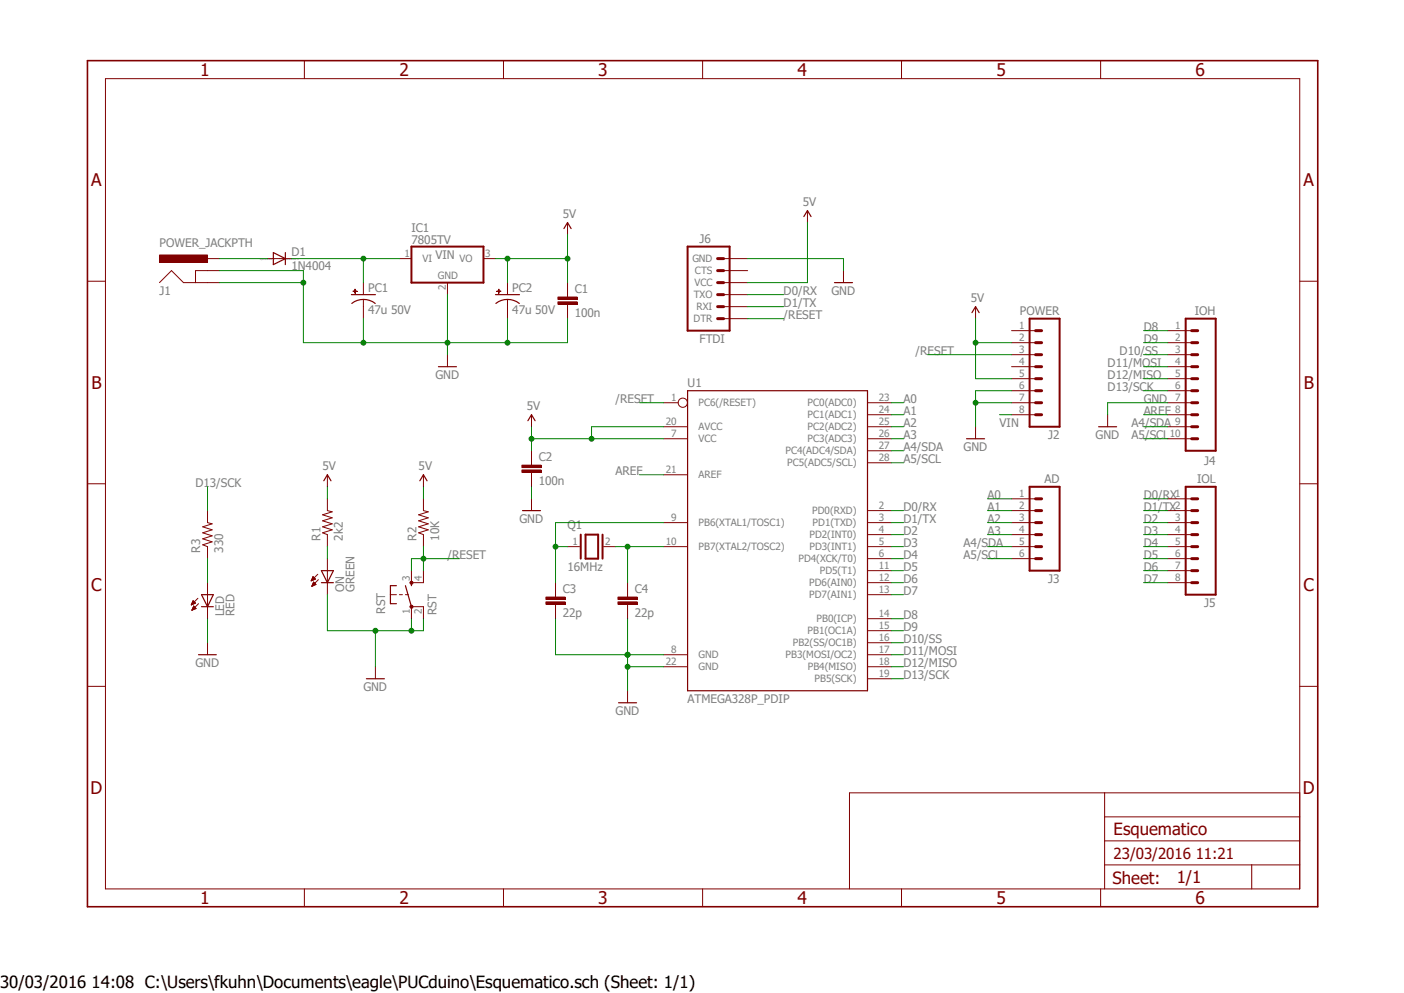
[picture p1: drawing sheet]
<svg xmlns="http://www.w3.org/2000/svg" width="297mm" height="210mm" viewBox="0 0 297 210" stroke-linecap="round" stroke-linejoin="round" font-family="sans-serif">
<path d="M17.9 12.5l261.2 179.9M279.1 12.5l-261.2 179.9" fill="none" stroke="#fff" stroke-width=".21"/>
<path d="M145.5 82.6h38v63.5h-38z" fill="none" stroke="#800000" stroke-width=".25"/>
<g fill="none" stroke="#800000" stroke-width=".21">
<path d="M33.7 59.8l2.6-2.6 2.5 2.6h5.1M43.9 57.2h-2.5v2.6M84.5 54.7h2.5M94.7 59.8v2.5M102.3 54.7h2.5M140.4 92.8h5.1M140.4 90.3h5.1M140.4 85.2h3.1M183.5 92.8h5.1M183.5 90.3h5.1M183.5 97.9h5.1M183.5 95.3h5.1"/>
<path d="M183.5 87.7h5.1M183.5 85.2h5.1M140.4 115.6h5.1M140.4 110.5h5.1M140.4 100.4h5.1M183.5 115.6h5.1M183.5 110.5h5.1M183.5 118.2h5.1M183.5 113.1h5.1M183.5 108h5.1M140.4 138.5h5.1M183.5 138.5h5.1"/>
<path d="M183.5 135.9h5.1M183.5 133.4h5.1M183.5 130.9h5.1M183.5 125.8h5.1M183.5 123.2h5.1M183.5 120.7h5.1M140.4 141h5.1M183.5 143.6h5.1M183.5 141h5.1"/>
<circle cx="144.4" cy="85.2" r=".98"/>
</g>
<path d="M87 52.2h15.3v7.6h-15.3z" fill="none" stroke="#800000" stroke-width=".42"/>
<path d="M33.7 53.9h10.2v1.6h-10.2z" fill-rule="evenodd" fill="#800000"/>
<path d="M33.7 53.9h10.2v1.6h-10.2zM43.9 57.2h2.5M43.9 59.8h2.5M43.9 54.7h2.5M56.6 54.7h5M76.9 63.3v1.6" fill="none" stroke="#800000" stroke-width=".21"/>
<path d="M57.8 53.4l2.6 1.3-2.6 1.3zM60.4 53.4v2.6M74.3 62.3h5.1M74.4 64.2a4 4 0 0 1 5 0" fill="none" stroke="#800000" stroke-width=".25"/>
<path d="M74.7 61.6h.8z" fill-rule="evenodd" fill="#800000"/>
<path d="M74.7 61.6h.8z" fill="none" stroke="#800000" stroke-width=".21"/>
<path d="M75.1 61.2v.8z" fill-rule="evenodd" fill="#800000"/>
<path d="M76.9 59.8v2.5M75.1 61.2v.8zM76.9 64.9v2.5M107.4 63.3v1.6" fill="none" stroke="#800000" stroke-width=".21"/>
<path d="M104.8 62.3h5.1M104.9 64.2a4 4 0 0 1 5 0" fill="none" stroke="#800000" stroke-width=".25"/>
<path d="M105.1 61.6h.9z" fill-rule="evenodd" fill="#800000"/>
<path d="M105.1 61.6h.9z" fill="none" stroke="#800000" stroke-width=".21"/>
<path d="M105.5 61.2l.1 .8z" fill-rule="evenodd" fill="#800000"/>
<path d="M107.4 59.8v2.5M105.5 61.2l.1 .8zM107.4 64.9v2.5M120.1 62.3v.5M120.1 64.3v.6" fill="none" stroke="#800000" stroke-width=".21"/>
<path d="M118 62.8h4.1v.5h-4.1z" fill-rule="evenodd" fill="#800000"/>
<path d="M118 62.8h4.1v.5h-4.1z" fill="none" stroke="#800000" stroke-width=".21"/>
<path d="M118 63.8h4.1v.5h-4.1z" fill-rule="evenodd" fill="#800000"/>
<g fill="none" stroke="#800000" stroke-width=".21">
<path d="M120.1 47.1v2.5M120.1 59.8v2.5M118 63.8h4.1v.5h-4.1zM120.1 64.9v2.5M69.3 100.4v2.6M69.3 105.5v2.5l1 .2-2.1 .7 2.1 .6-2.1 .7 2.1 .6-2.1 .6 2.1 .7-2.1 .6 1.1 .4v2.5M69.3 118.2v7.6M120.1 115.6h2.5M127.7 115.6h2.5M65.9 122.8h.1M65.9 122.7h.4M66 122.6h.5"/>
<path d="M66 122.5h.7M66 124h.1M66 122.4h.7M66 123.9h.3M66.1 122.3h.5M66.1 123.7h.4M66.1 122.3h.4M66.1 122.2h.3M66.1 123.7h.7M66.2 122.1h.1M66.2 123.6h.6M66.2 122l-.4 .9"/>
<path d="M66.2 122l.5 .5-.9 .4M66.2 122h.1M66.2 123.5h.5M66.2 123.4h.4M66.3 123.3h.2M66.3 123.2h.2M66.3 123.1l.5 .5-.8 .4zM66.3 123.1h.1M67.2 121.5l-1.4 1.4M67.4 122.6l-1.4 1.4M117.5 125.8v.5M117.5 127.8v.5"/>
</g>
<path d="M119.3 48.3l.8-1.2 .7 1.2M68.5 101.7l.8-1.3 .7 1.3M68 120.7h2.5l-1.2 2.5zM68 123.2h2.5" fill="none" stroke="#800000" stroke-width=".25"/>
<path d="M122.9 113.1v5.1M123.9 113.1h2.6v5.1h-2.6zM127.5 113.1v5.1" fill="none" stroke="#800000" stroke-width=".42"/>
<path d="M115.5 127.3h4v.5h-4z" fill-rule="evenodd" fill="#800000"/>
<path d="M115.5 127.3h4v.5h-4z" fill="none" stroke="#800000" stroke-width=".21"/>
<path d="M115.5 126.3h4v.5h-4z" fill-rule="evenodd" fill="#800000"/>
<path d="M115.5 126.3h4v.5h-4zM117.5 123.2v2.6M117.5 128.3v2.6M132.8 125.8v.5M132.8 127.8v.5" fill="none" stroke="#800000" stroke-width=".21"/>
<path d="M130.7 127.3h4.1v.5h-4.1z" fill-rule="evenodd" fill="#800000"/>
<path d="M130.7 127.3h4.1v.5h-4.1z" fill="none" stroke="#800000" stroke-width=".21"/>
<path d="M130.7 126.3h4.1v.5h-4.1z" fill-rule="evenodd" fill="#800000"/>
<path d="M89.6 100.4v2.6M89.6 105.5v2.5l1 .2-2 .7 2 .6-2 .7 2 .6-2 .6 2 .7-2 .6 1 .4v2.5M82.6 125.8h1.3M84.5 125.8h.6M85.8 125.8h.6M87 123.2h2.6M87 128.3h2.6M130.7 126.3h4.1v.5h-4.1zM132.8 123.2v2.6M132.8 128.3v2.6" fill="none" stroke="#800000" stroke-width=".21"/>
<path d="M88.8 101.7l.8-1.3 .7 1.3M83.9 123.9h-1.3v3.8h1.3M85.8 123.9l1.2 4.4M87 123.2v.7" fill="none" stroke="#800000" stroke-width=".25"/>
<path d="M86.8 128.1l.2-.1 .3 .1v.5h-.5l-.1-.3z" fill-rule="evenodd" fill="#800000"/>
<path d="M86.8 128.1l.2-.1 .3 .1v.5h-.5l-.1-.3z" fill="none" stroke="#800000" stroke-width=".21"/>
<path d="M86.8 123l.2-.1 .3 .1v.5h-.5l-.1-.3z" fill-rule="evenodd" fill="#800000"/>
<path d="M112.4 87.7v2.6M112.4 97.9v.5M112.4 99.9v.5M86.8 123l.2-.1 .3 .1v.5h-.5l-.1-.3zM87 120.7v2.5M87 128.3v2.6M89.6 120.7v2.5M89.6 128.3v2.6" fill="none" stroke="#800000" stroke-width=".21"/>
<path d="M111.7 89l.7-1.3 .8 1.3" fill="none" stroke="#800000" stroke-width=".25"/>
<path d="M110.4 99.4h4.1v.5h-4.1z" fill-rule="evenodd" fill="#800000"/>
<path d="M110.4 99.4h4.1v.5h-4.1z" fill="none" stroke="#800000" stroke-width=".21"/>
<path d="M110.4 98.4h4.1v.5h-4.1z" fill-rule="evenodd" fill="#800000"/>
<g fill="none" stroke="#800000" stroke-width=".21">
<path d="M22.3 16.6h252.7v171.4h-252.7zM64.4 12.8v3.8M106.5 12.8v3.8M148.6 12.8v3.8M190.7 12.8v3.8M232.8 12.8v3.8M18.5 59.5h3.8M153.1 59.8h5.1M153.1 57.2h5.1M153.1 54.7h5.1M170.8 44.5v2.6M178.4 57.2v2.6"/>
<path d="M275 59.5h3.8M94.7 75v2.6M153.1 67.4h5.1M153.1 64.9h5.1M153.1 62.3h5.1M206.4 64.9v2.5M214 69.9h5.1M214 72.5h5.1M214 75h5.1M214 77.6h5.1M247 69.9h5.1M247 72.5h5.1"/>
<path d="M247 75h5.1M247 77.6h5.1M110.4 98.4h4.1v.5h-4.1zM112.4 95.3v2.6M206.4 90.3v2.5M214 80.1h5.1M214 82.6h5.1M214 85.2h5.1M214 87.7h5.1M234.3 87.7v2.6M247 80.1h5.1M247 82.6h5.1"/>
<path d="M247 85.2h5.1M247 87.7h5.1M247 90.3h5.1M247 92.8h5.1M18.5 102.3h3.8M43.9 108v2.5l1 .3-2 .6 2 .7-2 .6 2 .6-2 .7 2 .6-2 .6 1 .4v2.6M112.4 100.4v2.6M112.4 105.5v2.5M214 105.5h5.1M214 108h5.1M214 110.5h5.1M214 113.1h5.1"/>
<path d="M214 115.6h5.1M214 118.2h5.1M247 105.5h5.1M247 108h5.1M247 110.5h5.1M247 113.1h5.1M247 115.6h5.1M247 118.2h5.1M275 102.3h3.8M40.5 127.9h.1M40.5 127.8h.2M40.5 127.8h.4"/>
<path d="M40.6 127.7h.5M40.6 127.6h.7M40.6 129h.2M40.6 127.5h.7M40.6 128.9h.4M40.7 127.4h.5M40.7 128.8h.5M40.7 127.3h.4M40.7 128.7h.7M40.8 127.2h.2M40.8 128.7h.6M40.8 127.1h.1"/>
<path d="M40.8 128.6h.5M40.9 127l.5 .6-.9 .3zM40.9 128.5h.3M40.9 128.4h.2M40.9 128.3h.2M40.9 128.2h.1M41 128.2l-.4 .9M41 128.2l.5 .5-.9 .4M41.9 126.5l-1.4 1.4M42 127.7l-1.4 1.4M43.9 123.2v7.7M43.9 135.9v2.6"/>
<path d="M247 120.7h5.1M247 123.2h5.1M18.5 145.2h3.8M79.4 141v2.6M132.8 146.1v2.5M275 145.2h3.8M233.7 167.7v20.3M233.7 177.8h41.3M233.7 172.8h41.3M275 167.7h-95.3v20.3M64.4 188v3.8M106.5 188v3.8"/>
<path d="M148.6 188v3.8M190.7 188v3.8M232.8 188v3.8M233.7 182.9h41.3M264.8 182.9v5.1"/>
</g>
<path d="M145.5 52.2h8.8v17.7h-8.8zM217.8 67.4h6.4v22.9h-6.4zM250.8 67.4h6.4v27.9h-6.4zM217.8 103h6.4v17.7h-6.4zM250.8 103h6.4v22.8h-6.4z" fill="none" stroke="#800000" stroke-width=".42"/>
<g fill="none" stroke="#800000" stroke-width=".64">
<path d="M151.8 57.2h1.3M151.8 59.8h1.3M151.8 54.7h1.3M151.8 62.3h1.3M151.8 64.9h1.3M151.8 67.4h1.3M219.1 75h1.2M219.1 72.5h1.2M219.1 69.9h1.2M219.1 77.6h1.2M252.1 75h1.3M252.1 72.5h1.3"/>
<path d="M252.1 69.9h1.3M252.1 77.6h1.3M219.1 80.1h1.2M219.1 82.6h1.2M219.1 85.2h1.2M219.1 87.7h1.2M252.1 80.1h1.3M252.1 82.6h1.3M252.1 85.2h1.3M252.1 87.7h1.3M252.1 90.3h1.3M252.1 92.8h1.3"/>
<path d="M219.1 110.5h1.2M219.1 108h1.2M219.1 105.5h1.2M219.1 115.6h1.2M219.1 113.1h1.2M219.1 118.2h1.2M252.1 110.5h1.3M252.1 108h1.3M252.1 105.5h1.3M252.1 115.6h1.3M252.1 113.1h1.3M252.1 118.2h1.3"/>
<path d="M252.1 120.7h1.3M252.1 123.2h1.3"/>
</g>
<path d="M170.1 45.8l.7-1.3 .8 1.3M176.5 59.8h3.8M92.8 77.6h3.8M205.6 66.1l.8-1.2 .7 1.2M204.5 92.8h3.8M232.4 90.3h3.8M110.5 108h3.8M42 138.5h3.8M42.6 125.8h2.5l-1.2 2.5zM42.6 128.3h2.5M77.5 143.6h3.8M130.9 148.6h3.8" fill="none" stroke="#800000" stroke-width=".25"/>
<path d="M18.5 12.8h260.3v179h-260.3z" fill="none" stroke="#800000" stroke-width=".34"/>
<g fill="none" stroke="#008000" stroke-width=".21">
<path d="M241.9 69.9h5.1M241.9 72.5h5.1M135.3 85.2h5.1M188.6 87.7h2.5M188.6 90.3h2.5M188.6 92.8h2.5M188.6 85.2h2.5M89.6 118.2h7.6M89.6 115.6v5.1M188.6 113.1h2.5M188.6 115.6h2.5M188.6 118.2h2.5"/>
<path d="M208.9 108h5.1M208.9 110.5h5.1M208.9 113.1h5.1M208.9 105.5h5.1M241.9 110.5h5.1M241.9 113.1h5.1M241.9 115.6h5.1M241.9 118.2h5.1M188.6 120.7h2.5M188.6 123.2h2.5M188.6 125.8h2.5M188.6 130.9h2.5"/>
<path d="M188.6 133.4h2.5M241.9 120.7h5.1M241.9 123.2h5.1"/>
</g>
<circle cx="89.6" cy="118.2" r=".51" fill="#008000"/>
<g fill="none" stroke="#008000" stroke-width=".21">
<path d="M158.2 67.4h7.6M196.2 75h17.8M241.9 87.7h5.1M89.6 118.2h-2.6v2.5M117.5 115.6h2.6M117.5 110.5v12.7M135.3 100.4h5.1"/>
<circle cx="89.6" cy="118.2" r=".51"/>
</g>
<circle cx="117.5" cy="115.6" r=".51" fill="#008000"/>
<g fill="none" stroke="#008000" stroke-width=".21">
<path d="M84.5 54.7h-7.6v5.1M117.5 110.5h22.9"/>
<circle cx="117.5" cy="115.6" r=".51"/>
</g>
<circle cx="76.9" cy="54.7" r=".51" fill="#008000"/>
<g fill="none" stroke="#008000" stroke-width=".21">
<path d="M61.6 54.7h15.3M104.8 54.7h15.3M107.4 54.7v5.1M211.5 87.7h2.5"/>
<circle cx="76.9" cy="54.7" r=".51"/>
</g>
<circle cx="107.4" cy="54.7" r=".51" fill="#008000"/>
<g fill="none" stroke="#008000" stroke-width=".21">
<path d="M120.1 49.6v10.2"/>
<circle cx="107.4" cy="54.7" r=".51"/>
</g>
<circle cx="120.1" cy="54.7" r=".51" fill="#008000"/>
<g fill="none" stroke="#008000" stroke-width=".21">
<path d="M112.4 90.3v5M69.3 103v2.5M89.6 103v2.5"/>
<circle cx="120.1" cy="54.7" r=".51"/>
</g>
<circle cx="112.4" cy="92.8" r=".51" fill="#008000"/>
<g fill="none" stroke="#008000" stroke-width=".21">
<path d="M112.4 92.8h28M140.4 90.3h-15.3v2.5"/>
<circle cx="112.4" cy="92.8" r=".51"/>
</g>
<circle cx="125.1" cy="92.8" r=".51" fill="#008000"/>
<g fill="none" stroke="#008000" stroke-width=".21">
<path d="M206.4 67.4v12.7h7.6M206.4 72.5h7.6"/>
<circle cx="125.1" cy="92.8" r=".51"/>
</g>
<circle cx="206.4" cy="72.5" r=".51" fill="#008000"/>
<g fill="none" stroke="#008000" stroke-width=".21">
<path d="M170.8 47.1v12.7h-12.6M69.3 115.6v2.6M130.2 115.6h10.2M132.8 115.6v7.6"/>
<circle cx="206.4" cy="72.5" r=".51"/>
</g>
<circle cx="132.8" cy="115.6" r=".51" fill="#008000"/>
<g fill="none" stroke="#008000" stroke-width=".21">
<path d="M76.9 67.4v5.1h17.8M94.7 62.3v12.7"/>
<circle cx="132.8" cy="115.6" r=".51"/>
</g>
<circle cx="94.7" cy="72.5" r=".51" fill="#008000"/>
<g fill="none" stroke="#008000" stroke-width=".21">
<path d="M107.4 67.4v5.1M120.1 67.4v5.1h-25.4"/>
<circle cx="94.7" cy="72.5" r=".51"/>
</g>
<circle cx="107.4" cy="72.5" r=".51" fill="#008000"/>
<g fill="none" stroke="#008000" stroke-width=".21">
<path d="M46.4 57.2h17.8v15.3M46.4 59.8h17.8"/>
<circle cx="107.4" cy="72.5" r=".51"/>
</g>
<circle cx="64.2" cy="59.8" r=".51" fill="#008000"/>
<g fill="none" stroke="#008000" stroke-width=".21">
<path d="M64.2 72.5h12.7"/>
<circle cx="64.2" cy="59.8" r=".51"/>
</g>
<circle cx="76.9" cy="72.5" r=".51" fill="#008000"/>
<g fill="none" stroke="#008000" stroke-width=".21">
<path d="M69.3 125.8v7.6h10.1v7.6M89.6 130.9v2.5h-2.6"/>
<circle cx="76.9" cy="72.5" r=".51"/>
</g>
<circle cx="79.4" cy="133.4" r=".51" fill="#008000"/>
<g fill="none" stroke="#008000" stroke-width=".21">
<path d="M87 130.9v2.5h-7.6"/>
<circle cx="79.4" cy="133.4" r=".51"/>
</g>
<circle cx="87" cy="133.4" r=".51" fill="#008000"/>
<g fill="none" stroke="#008000" stroke-width=".21">
<path d="M140.4 138.5h-7.6v7.6M132.8 141h7.6"/>
<circle cx="87" cy="133.4" r=".51"/>
</g>
<circle cx="132.8" cy="141" r=".51" fill="#008000"/>
<g fill="none" stroke="#008000" stroke-width=".21">
<path d="M132.8 130.9v7.6"/>
<circle cx="132.8" cy="141" r=".51"/>
</g>
<circle cx="132.8" cy="138.5" r=".51" fill="#008000"/>
<g fill="none" stroke="#008000" stroke-width=".21">
<path d="M117.5 130.9v7.6h15.3"/>
<circle cx="132.8" cy="138.5" r=".51"/>
</g>
<circle cx="132.8" cy="138.5" r=".51" fill="#008000"/>
<g fill="none" stroke="#008000" stroke-width=".21">
<path d="M158.2 54.7h20.2v2.5M206.4 85.2h7.6M214 82.6h-7.6v7.7"/>
<circle cx="132.8" cy="138.5" r=".51"/>
</g>
<circle cx="206.4" cy="85.2" r=".51" fill="#008000"/>
<g fill="none" stroke="#008000" stroke-width=".21">
<path d="M46.4 54.7h10.2M158.2 62.3h7.6M158.2 64.9h7.6M241.9 75h5.1M241.9 77.6h5.1M188.6 95.3h2.5M188.6 97.9h2.5M241.9 90.3h5.1M241.9 92.8h5.1M241.9 80.1h5.1M241.9 82.6h5.1M247 85.2h-12.7v2.5"/>
<path d="M43.9 103v5M43.9 118.2v5M112.4 103v2.5M188.6 108h2.5M188.6 110.5h2.5M208.9 115.6h5.1M208.9 118.2h5.1M241.9 108h5.1M241.9 105.5h5.1M43.9 130.9v5M188.6 135.9h2.5M188.6 138.5h2.5"/>
<path d="M188.6 141h2.5M188.6 143.6h2.5"/>
<circle cx="206.4" cy="85.2" r=".51"/>
</g>
<g font-size="3.7" fill="#800000">
<text x="42.4" y="16">1</text>
<text x="84.5" y="16">2</text>
<text x="126.6" y="16">3</text>
<text x="168.7" y="16">4</text>
<text x="210.8" y="16">5</text>
<text x="252.9" y="16">6</text>
<text x="19.3" y="39.4">A</text>
<text x="275.8" y="39.4">A</text>
<text x="19.3" y="82.2">B</text>
<text x="275.8" y="82.2">B</text>
<text x="19.3" y="125.1">C</text>
<text x="275.8" y="125.1">C</text>
<text x="19.2" y="167.9">D</text>
<text x="275.6" y="167.9">D</text>
<text x="42.4" y="191.2">1</text>
<text x="84.5" y="191.2">2</text>
<text x="126.6" y="191.2">3</text>
<text x="168.7" y="191.2">4</text>
<text x="210.8" y="191.2">5</text>
<text x="252.9" y="191.2">6</text>
</g>
<g font-size="3.6" fill="#800000">
<text x="235.6" y="176.6">Esquematico</text>
<text x="235.3" y="186.9">Sheet:</text>
<text x="248.9" y="186.7">1/1</text>
</g>
<text font-size="3.6" x="0" y="208.9">30/03/2016 14:08 C:\Users\fkuhn\Documents\eagle\PUCduino\Esquematico.sch (Sheet: 1/1)</text>
<text font-size="3.2" fill="#800000" x="235.6" y="181.7">23/03/2016 11:21</text>
<g font-size="2.5" fill="#808080">
<text x="119" y="46.1">5V</text>
<text x="169.8" y="43.5">5V</text>
<text x="33.7" y="52.2">POWER_JACKPTH</text>
<text x="87" y="51.5">7805TV</text>
<text x="87" y="49">IC1</text>
<text x="148" y="51.4">J6</text>
<text x="61.6" y="57">1N4004</text>
<text x="61.6" y="54.2">D1</text>
<text x="92.1" y="54.7">VIN</text>
<text x="33.7" y="62.3">J1</text>
<text x="77.9" y="61.7">PC1</text>
<text x="108.4" y="61.7">PC2</text>
<text x="121.6" y="61.9">C1</text>
<text x="165.8" y="62.3">D0/RX</text>
<text x="165.8" y="64.9">D1/TX</text>
<text x="175.9" y="62.3">GND</text>
<text x="205.4" y="63.8">5V</text>
<text x="77.9" y="66.5">47u 50V</text>
<text x="108.4" y="66.5">47u 50V</text>
<text x="121.6" y="67">100n</text>
<text x="165.8" y="67.4">/RESET</text>
<text x="215.8" y="66.6">POWER</text>
<text x="241.9" y="69.9">D8</text>
<text x="252.8" y="66.6">IOH</text>
<text x="148" y="72.5">FTDI</text>
<text x="193.7" y="75">/RESET</text>
<text x="234.3" y="77.6">D11/MOSI</text>
<text x="236.9" y="75">D10/SS</text>
<text x="241.9" y="72.5">D9</text>
<text x="92.1" y="80.1">GND</text>
<text x="145.5" y="81.9">U1</text>
<text x="234.3" y="80.1">D12/MISO</text>
<text x="234.3" y="82.6">D13/SCK</text>
<text x="111.4" y="86.7">5V</text>
<text x="130.2" y="85.2">/RESET</text>
<text x="191.1" y="87.7">A1</text>
<text x="191.1" y="85.2">A0</text>
<text x="241.9" y="87.7">AREF</text>
<text x="241.9" y="85.2">GND</text>
<text x="191.1" y="90.3">A2</text>
<text x="191.1" y="92.8">A3</text>
<text x="191.1" y="95.3">A4/SDA</text>
<text x="203.8" y="95.3">GND</text>
<text x="211.5" y="90.3">VIN</text>
<text x="221.7" y="92.8">J2</text>
<text x="231.8" y="92.8">GND</text>
<text x="239.4" y="90.3">A4/SDA</text>
<text x="239.4" y="92.8">A5/SCL</text>
<text x="68.2" y="99.4">5V</text>
<text x="88.6" y="99.4">5V</text>
<text x="114" y="97.5">C2</text>
<text x="130.2" y="100.4">AREF</text>
<text x="191.1" y="97.9">A5/SCL</text>
<text x="254.8" y="98.4">J4</text>
<text x="41.4" y="103">D13/SCK</text>
<text x="114" y="102.6">100n</text>
<text x="208.9" y="105.5">A0</text>
<text x="221" y="102.2">AD</text>
<text x="241.9" y="105.5">D0/RX</text>
<text x="253.2" y="102.2">IOL</text>
<text x="109.9" y="110.5">GND</text>
<text x="120.1" y="111.8">Q1</text>
<text x="191.1" y="113.1">D2</text>
<text x="191.1" y="108">D0/RX</text>
<text x="191.1" y="110.5">D1/TX</text>
<text x="208.9" y="108">A1</text>
<text x="208.9" y="110.5">A2</text>
<text x="208.9" y="113.1">A3</text>
<text x="241.9" y="110.5">D2</text>
<text x="241.9" y="113.1">D3</text>
<text x="241.9" y="108">D1/TX</text>
<text x="42.4" y="116.9" transform="rotate(-90 42.4 116.9)">R3</text>
<text x="47.2" y="116.9" transform="rotate(-90 47.2 116.9)">330</text>
<text x="67.8" y="114.3" transform="rotate(-90 67.8 114.3)">R1</text>
<text x="72.6" y="114.3" transform="rotate(-90 72.6 114.3)">2k2</text>
<text x="88.1" y="114.3" transform="rotate(-90 88.1 114.3)">R2</text>
<text x="92.9" y="114.3" transform="rotate(-90 92.9 114.3)">10K</text>
<text x="94.7" y="118.2">/RESET</text>
<text x="191.1" y="115.6">D3</text>
<text x="191.1" y="118.2">D4</text>
<text x="203.8" y="115.6">A4/SDA</text>
<text x="203.8" y="118.2">A5/SCL</text>
<text x="241.9" y="115.6">D4</text>
<text x="241.9" y="118.2">D5</text>
<text x="72.8" y="125.3" transform="rotate(-90 72.8 125.3)">ON</text>
<text x="75" y="125.3" transform="rotate(-90 75 125.3)">GREEN</text>
<text x="119" y="125.4">C3</text>
<text x="120.1" y="120.7">16MHz</text>
<text x="134.3" y="125.4">C4</text>
<text x="191.1" y="120.7">D5</text>
<text x="191.1" y="123.2">D6</text>
<text x="191.1" y="125.8">D7</text>
<text x="221.7" y="123.2">J3</text>
<text x="241.9" y="120.7">D6</text>
<text x="241.9" y="123.2">D7</text>
<text x="47.5" y="130.3" transform="rotate(-90 47.5 130.3)">LED</text>
<text x="49.6" y="130.3" transform="rotate(-90 49.6 130.3)">RED</text>
<text x="81.5" y="129.8" transform="rotate(-90 81.5 129.8)">RST</text>
<text x="92.4" y="130.1" transform="rotate(-90 92.4 130.1)">RST</text>
<text x="119" y="130.5">22p</text>
<text x="134.3" y="130.5">22p</text>
<text x="191.1" y="130.9">D8</text>
<text x="254.8" y="128.3">J5</text>
<text x="191.1" y="133.4">D9</text>
<text x="191.1" y="135.9">D10/SS</text>
<text x="41.4" y="141">GND</text>
<text x="191.1" y="138.5">D11/MOSI</text>
<text x="191.1" y="141">D12/MISO</text>
<text x="191.1" y="143.6">D13/SCK</text>
<text x="76.9" y="146.1">GND</text>
<text x="145.5" y="148.6">ATMEGA328P_PDIP</text>
<text x="130.2" y="151.2">GND</text>
</g>
<g font-size="2.1" fill="#808080">
<text x="85.6" y="54.4">1</text>
<text x="89.4" y="55.5">VI</text>
<text x="92.6" y="59">GND</text>
<text x="97.2" y="55.5">VO</text>
<text x="102.6" y="54.4">3</text>
<text x="146.5" y="55.5">GND</text>
<text x="147" y="58">CTS</text>
<text x="94.3" y="61.3" transform="rotate(-90 94.3 61.3)">2</text>
<text x="146.8" y="63.1">TXO</text>
<text x="146.9" y="60.5">VCC</text>
<text x="147.4" y="65.6">RXI</text>
<text x="146.7" y="68.2">DTR</text>
<text x="215.6" y="69.6">1</text>
<text x="248.6" y="69.6">1</text>
<text x="215.6" y="72.1">2</text>
<text x="215.6" y="74.6">3</text>
<text x="215.6" y="77.2">4</text>
<text x="248.6" y="72.1">2</text>
<text x="248.6" y="74.6">3</text>
<text x="248.6" y="77.2">4</text>
<text x="215.6" y="79.7">5</text>
<text x="215.6" y="82.3">6</text>
<text x="248.6" y="79.7">5</text>
<text x="248.6" y="82.3">6</text>
<text x="140.8" y="89.9">20</text>
<text x="142" y="84.8">1</text>
<text x="147.8" y="85.9">PC6(/RESET)</text>
<text x="170.9" y="88.5">PC1(ADC1)</text>
<text x="170.9" y="85.9">PC0(ADC0)</text>
<text x="185.9" y="89.9">25</text>
<text x="185.9" y="87.3">24</text>
<text x="185.9" y="84.8">23</text>
<text x="215.6" y="84.8">7</text>
<text x="215.6" y="87.3">8</text>
<text x="248.6" y="84.8">7</text>
<text x="248.6" y="87.3">8</text>
<text x="248.6" y="89.9">9</text>
<text x="142" y="92.4">7</text>
<text x="147.8" y="93.6">VCC</text>
<text x="147.8" y="91">AVCC</text>
<text x="170.9" y="93.6">PC3(ADC3)</text>
<text x="170.9" y="91">PC2(ADC2)</text>
<text x="185.9" y="95">27</text>
<text x="185.9" y="92.4">26</text>
<text x="247.5" y="92.4">10</text>
<text x="140.8" y="100">21</text>
<text x="147.8" y="101.2">AREF</text>
<text x="166.2" y="96.1">PC4(ADC4/SDA)</text>
<text x="166.5" y="98.6">PC5(ADC5/SCL)</text>
<text x="185.9" y="97.5">28</text>
<text x="185.9" y="107.7">2</text>
<text x="215.6" y="105.1">1</text>
<text x="215.6" y="107.7">2</text>
<text x="248.6" y="105.1">1</text>
<text x="248.6" y="107.7">2</text>
<text x="142" y="110.2">9</text>
<text x="147.8" y="111.3">PB6(XTAL1/TOSC1)</text>
<text x="171.2" y="113.8">PD2(INT0)</text>
<text x="171.8" y="108.8">PD0(RXD)</text>
<text x="171.9" y="111.3">PD1(TXD)</text>
<text x="185.9" y="112.7">4</text>
<text x="185.9" y="110.2">3</text>
<text x="215.6" y="110.2">3</text>
<text x="215.6" y="112.7">4</text>
<text x="248.6" y="110.2">3</text>
<text x="248.6" y="112.7">4</text>
<text x="121.1" y="115.3">1</text>
<text x="128" y="115.3">2</text>
<text x="140.8" y="115.3">10</text>
<text x="147.8" y="116.4">PB7(XTAL2/TOSC2)</text>
<text x="168.9" y="118.9">PD4(XCK/T0)</text>
<text x="171.2" y="116.4">PD3(INT1)</text>
<text x="185.9" y="117.8">6</text>
<text x="185.9" y="115.3">5</text>
<text x="215.6" y="115.3">5</text>
<text x="215.6" y="117.8">6</text>
<text x="248.6" y="115.3">5</text>
<text x="248.6" y="117.8">6</text>
<text x="86.7" y="122.9" transform="rotate(-90 86.7 122.9)">3</text>
<text x="89.2" y="122.9" transform="rotate(-90 89.2 122.9)">4</text>
<text x="171.2" y="124">PD6(AIN0)</text>
<text x="173.4" y="121.5">PD5(T1)</text>
<text x="185.9" y="125.4">13</text>
<text x="185.9" y="122.9">12</text>
<text x="185.9" y="120.4">11</text>
<text x="248.6" y="120.4">7</text>
<text x="248.6" y="122.9">8</text>
<text x="86.7" y="129.8" transform="rotate(-90 86.7 129.8)">1</text>
<text x="89.2" y="129.8" transform="rotate(-90 89.2 129.8)">2</text>
<text x="171.2" y="126.5">PD7(AIN1)</text>
<text x="172.8" y="131.6">PB0(ICP)</text>
<text x="185.9" y="130.5">14</text>
<text x="167.7" y="136.7">PB2(SS/OC1B)</text>
<text x="170.9" y="134.2">PB1(OC1A)</text>
<text x="185.9" y="135.6">16</text>
<text x="185.9" y="133.1">15</text>
<text x="140.8" y="140.7">22</text>
<text x="142" y="138.1">8</text>
<text x="147.8" y="139.2">GND</text>
<text x="147.8" y="141.8">GND</text>
<text x="166.2" y="139.2">PB3(MOSI/OC2)</text>
<text x="170.9" y="141.8">PB4(MISO)</text>
<text x="185.9" y="143.2">19</text>
<text x="185.9" y="140.7">18</text>
<text x="185.9" y="138.1">17</text>
<text x="172.3" y="144.3">PB5(SCK)</text>
</g>
<g font-size=".6" fill="#808080">
<text x="55" y="54.9">SpiceOrder 1</text>
<text x="60.1" y="54.9">SpiceOrder 2</text>
</g>
</svg>
